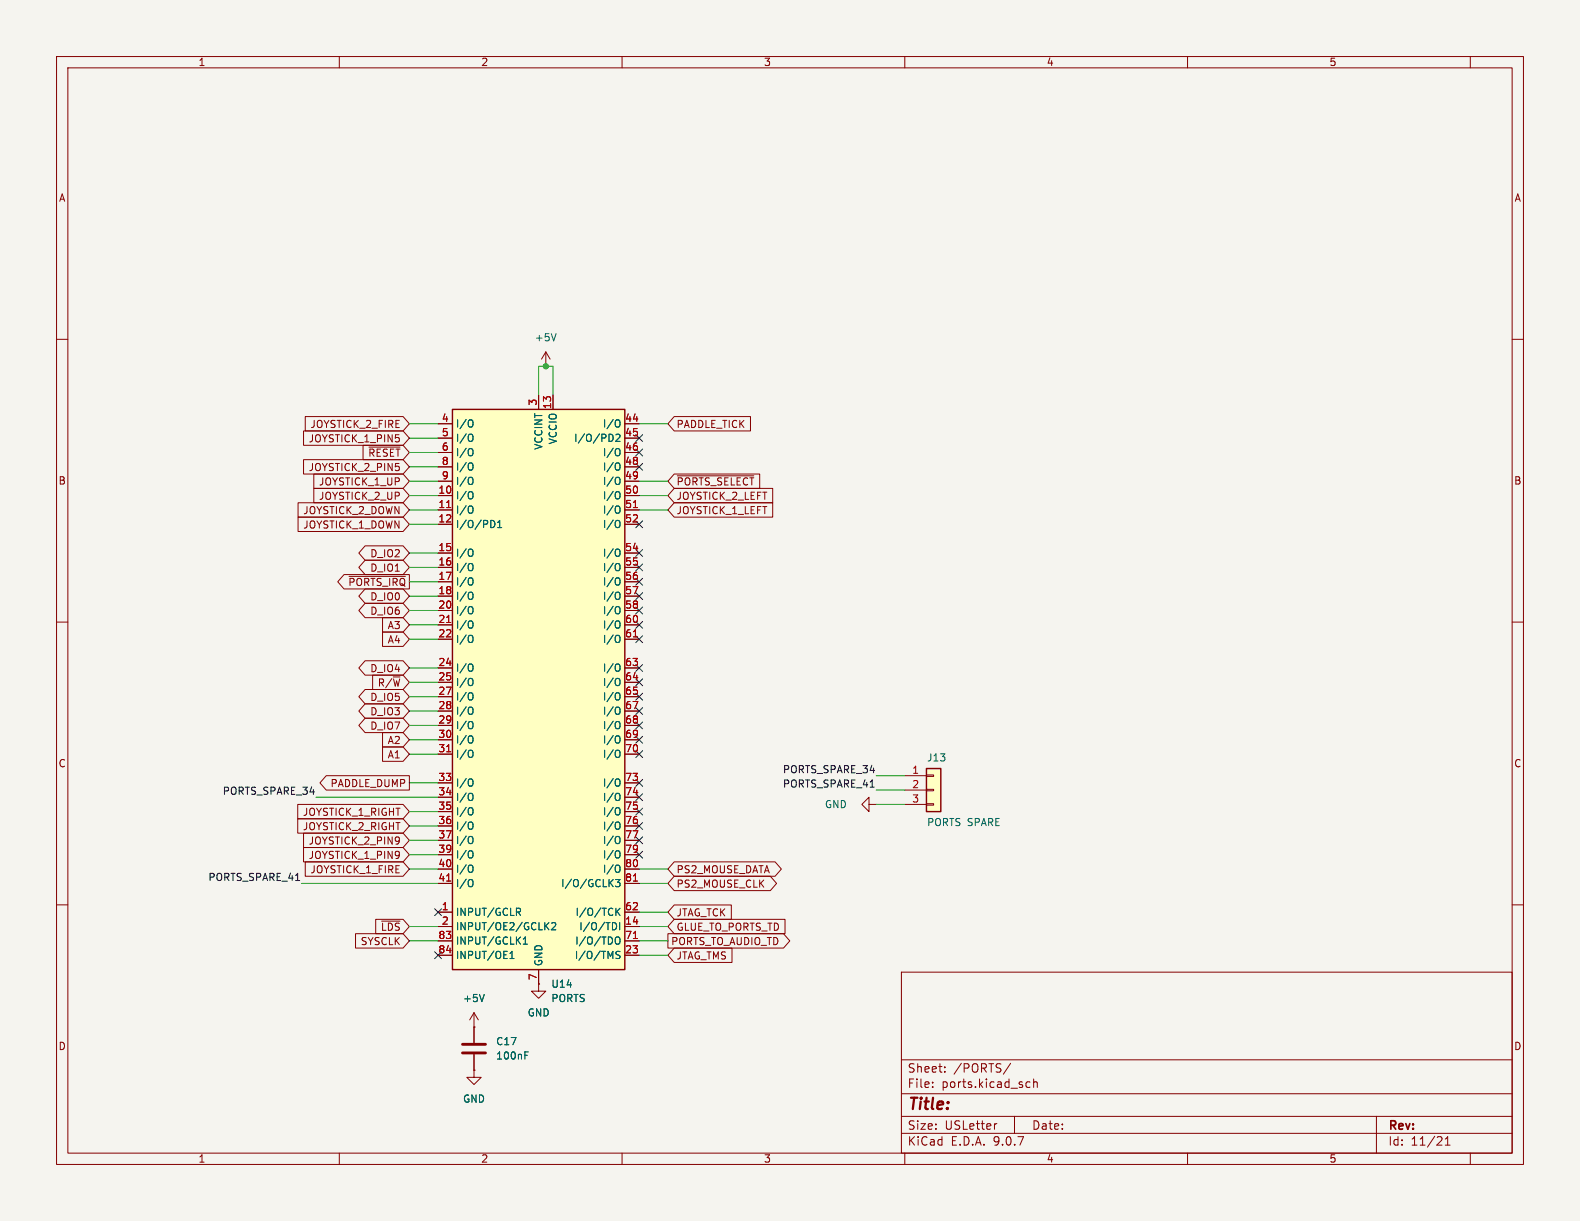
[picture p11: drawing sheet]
<svg xmlns="http://www.w3.org/2000/svg" width="279mm" height="216mm" viewBox="0 0 279 216" stroke-linecap="round" stroke-linejoin="round" font-family="sans-serif">
<path d="M0 0h279.4v215.9h-279.4z" fill="#f5f4ef" stroke="#f5f4ef" stroke-width=".18"/>
<g fill="none" stroke="#840000" stroke-width=".18">
<path d="M10 10h259.4v195.9h-259.4zM12 12h255.4v191.9h-255.4zM60 10v2M110 10v2M160 10v2M210 10v2M260 10v2M10 60h2M267.4 60h2M10 110h2M267.4 110h2M10 160h2"/>
<path d="M159.4 171.9h108v32h-108zM267.4 160h2M159.4 197.4h108M159.4 193.4h108M159.4 187.4h108M164.9 192.1v.2M164.9 191.4v.1M167.1 189.4v.2M167.1 188.7v.1M176.3 198.7l-.3 .1M178.7 188l-1.3 1.9M179.4 197.4v3"/>
<path d="M181.6 192.2h.5M181.6 191.4h.5M182.8 191.4l.2-.1 .4 .1v.9M182.8 190.8v1.5M243.4 197.4v6.5M60 203.9v2M110 203.9v2M159.4 200.4h108M160 203.9v2M210 203.9v2M255.6 202.5h.8M255.6 201.4l.4-.4v1.5"/>
<path d="M260 203.9v2"/>
</g>
<path d="M163.8 135.9h2.6v7.6h-2.6z" fill="#ffffc2"/>
<path d="M163.8 135.9h2.6v7.6h-2.6z" fill="none" stroke="#840000" stroke-width=".25"/>
<path d="M160 137.2h3.8M160 139.7h3.8M163.8 137h1.3v.3h-1.3zM163.8 139.6h1.3v.2h-1.3zM160 142.2h3.8M163.8 142.1h1.3v.3h-1.3zM83.8 179.1l-.7 1.2M83.8 179.1l.8 1.2M83.8 179.1v2.5M83.8 181.6h.1" fill="none" stroke="#840000" stroke-width=".18"/>
<path d="M85.6 175.8l-.4 1.3" fill="none" stroke="#006464" stroke-width=".18"/>
<path d="M80 72.4h30.5v99.1h-30.5z" fill="#ffffc2"/>
<path d="M80 72.4h30.5v99.1h-30.5z" fill="none" stroke="#840000" stroke-width=".25"/>
<g fill="none" stroke="#840000" stroke-width=".18">
<path d="M53.7 76.2h17.6l1.1 1.3-1.1 1.2h-17.6zM54 73.7h17.3l1.1 1.2-1.1 1.3h-17.3zM64.2 78.7h7.1l1.1 1.3-1.1 1.3h-7.1zM65.2 79.1h5.5M70.6 77.5v.5M77.5 77.5h2.5M77.5 74.9h2.5M95.2 69.9v2.5M96.5 64.8h.1M96.5 62.2l-.7 1.3M96.5 62.2l.8 1.3M96.5 62.2v2.6"/>
<path d="M97.8 69.9v2.5M110.5 77.5h2.5M110.5 74.9h2.5M119.2 73.7h13.5v2.5h-13.5l-1.1-1.3zM52.7 91.4h18.6l1.1 1.3-1.1 1.3h-18.6zM52.7 88.9h18.6l1.1 1.3-1.1 1.2h-18.6zM53.7 81.3h17.6l1.1 1.3-1.1 1.2h-17.6zM55.5 86.4h15.8l1.1 1.2-1.1 1.3h-15.8zM55.5 83.8h15.8l1.1 1.3-1.1 1.3h-15.8zM64.6 99.1h6.7l1.1 1.2-1.1 1.3h-6.7l-1.1-1.3zM64.6 96.5h6.7l1.1 1.3-1.1 1.3h-6.7l-1.1-1.3zM70.6 82.6v.5"/>
<path d="M77.5 80h2.5M77.5 82.6h2.5M77.5 85.1h2.5M77.5 87.6h2.5M77.5 90.2h2.5M77.5 92.7h2.5M77.5 97.8h2.5M110.5 80h2.5M110.5 82.6h2.5M110.5 85.1h2.5M110.5 87.6h2.5M110.5 90.2h2.5"/>
<path d="M110.5 92.7h2.5M110.5 97.8h2.5M119.2 86.4h17.4v2.5h-17.4l-1.1-1.3zM119.2 83.8h15.1v2.6h-15.1l-1.1-1.3zM119.2 88.9h17.4v2.5h-17.4l-1.1-1.2zM119.8 84.1h13.5M60.8 101.6h11.6v2.5h-11.6l-1.1-1.2zM61.7 101.9h10M64.6 116.8h6.7l1.1 1.3-1.1 1.3h-6.7l-1.1-1.3zM64.6 106.7h6.7l1.1 1.3-1.1 1.2h-6.7l-1.1-1.2zM64.6 104.1h6.7l1.1 1.3-1.1 1.3h-6.7l-1.1-1.3zM65.9 119.4h5.4l1.1 1.3-1.1 1.2h-5.4z"/>
<path d="M67.6 111.8h3.7l1.1 1.2-1.1 1.3h-3.7zM67.6 109.2h3.7l1.1 1.3-1.1 1.3h-3.7zM77.5 100.3h2.5M77.5 102.9h2.5M77.5 105.4h2.5M77.5 108h2.5M77.5 110.5h2.5M77.5 113h2.5M77.5 118.1h2.5M110.5 100.3h2.5M110.5 102.9h2.5M110.5 105.4h2.5"/>
<path d="M110.5 108h2.5M110.5 110.5h2.5M110.5 113h2.5M110.5 118.1h2.5M57.7 137.2h14.7v2.5h-14.7l-1.1-1.3zM64.6 127h6.7l1.1 1.3-1.1 1.2h-6.7l-1.1-1.2zM64.6 124.5h6.7l1.1 1.2-1.1 1.3h-6.7l-1.1-1.3zM64.6 121.9h6.7l1.1 1.3-1.1 1.3h-6.7l-1.1-1.3zM67.6 132.1h3.7l1.1 1.3-1.1 1.2h-3.7zM67.6 129.5h3.7l1.1 1.3-1.1 1.3h-3.7zM77.5 120.7h2.5M77.5 123.2h2.5"/>
<path d="M77.5 125.7h2.5M77.5 128.3h2.5M77.5 130.8h2.5M77.5 133.4h2.5M77.5 138.4h2.5M110.5 120.7h2.5M110.5 123.2h2.5M110.5 125.7h2.5M110.5 128.3h2.5M110.5 130.8h2.5M110.5 133.4h2.5M110.5 138.4h2.5"/>
<path d="M52.6 144.8h18.7l1.1 1.3-1.1 1.2h-18.7zM52.6 142.2h18.7l1.1 1.3-1.1 1.3h-18.7zM53.7 147.3h17.6l1.1 1.3-1.1 1.3h-17.6zM53.7 149.9h17.6l1.1 1.2-1.1 1.3h-17.6zM54 152.4h17.3l1.1 1.3-1.1 1.2h-17.3zM70.6 148.1v.9M70.6 150.7v.8M70.6 148.5v.2M70.6 151.1v.1M77.5 141h2.5M77.5 143.5h2.5M77.5 146.1h2.5"/>
<path d="M77.5 148.6h2.5M77.5 151.1h2.5M77.5 153.7h2.5M77.5 156.2h2.5M110.5 141h2.5M110.5 143.5h2.5M110.5 146.1h2.5M110.5 148.6h2.5M110.5 151.1h2.5M110.5 153.7h2.5M110.5 156.2h2.5M119.2 152.4h17.9l1.1 1.3-1.1 1.2h-17.9l-1.1-1.2z"/>
<path d="M119.2 154.9h17l1.1 1.3-1.1 1.3h-17l-1.1-1.3zM153.7 142.2v-1.2l-1.3 1.2 1.3 1.3v-1.3h1.2M154.9 142.2h.1M62.9 165.1h8.4l1.1 1.3-1.1 1.2h-8.4zM66.4 162.6h4.9l1.1 1.2-1.1 1.3h-4.9zM67.5 162.9h3.2M77.5 166.4h2.5M77.5 168.9h2.5M77.5 161.3h2.5M77.5 163.8h2.5M95.2 174v1.3h1.3l-1.3 1.2-1.2-1.2h1.2M95.2 174h.1"/>
<path d="M95.2 171.5v2.5M110.5 166.4h2.5M110.5 168.9h2.5M110.5 161.3h2.5M110.5 163.8h2.5M118.1 165.1h20.5l1.1 1.3-1.1 1.2h-20.5zM119.2 160h10.1v2.6h-10.1l-1.1-1.3zM119.2 162.6h19.6v2.5h-19.6l-1.1-1.3zM119.2 167.6h10.2v2.6h-10.2l-1.1-1.3zM83.8 189.2v1.3h1.3l-1.3 1.3-1.3-1.3h1.3M83.8 189.2h.1M83.8 181.6h.1"/>
<path d="M83.8 181.6v2.8M83.8 186.4v2.8"/>
</g>
<g fill="none" stroke="#006464" stroke-width=".18">
<path d="M98.3 59l-.4 1.3M83.3 74.2l.2 .1a.81 .81 0 0 1-.2 1.2M83.3 76.8h.2a.81 .81 0 0 1-.2 1.2M83.3 79.3l.2 .1a.81 .81 0 0 1-.2 1.2M108.2 76.8l.2 .5-.2 .7M108.9 76.9l.5-.1 .2 .3-.7 .9h.7M109.3 74.2l.2 .1a.81 .81 0 0 1-.2 1.2M109.3 79.3l.2 .1a.81 .81 0 0 1-.2 1.2M83.3 81.9h.2a.81 .81 0 0 1-.2 1.2M83.3 84.4l.2 .1a.81 .81 0 0 1-.2 1.2M83.3 86.9l.2 .1a.81 .81 0 0 1-.2 1.2M83.3 89.5h.2a.81 .81 0 0 1-.2 1.2"/>
<path d="M83.3 97.1l.2 .1a.81 .81 0 0 1-.2 1.2M83.3 99.6l.2 .1a.81 .81 0 0 1-.2 1.2M86.8 92a.64 .64 0 0 1 .7 .7 .64 .64 0 0 1-.7 .6M88 93.3h.7M88 92.4l.4-.4v1.3M109.3 81.9h.2a.81 .81 0 0 1-.2 1.2M109.3 84.4l.2 .1a.81 .81 0 0 1-.2 1.2M109.3 86.9l.2 .1a.81 .81 0 0 1-.2 1.2M109.3 89.5h.2a.81 .81 0 0 1-.2 1.2M109.3 92l.2 .1a.81 .81 0 0 1-.2 1.2M109.3 97.1l.2 .1a.81 .81 0 0 1-.2 1.2M109.3 99.6l.2 .1a.81 .81 0 0 1-.2 1.2"/>
<path d="M83.3 102.2h.2a.81 .81 0 0 1-.2 1.2M83.3 104.7l.2 .1a.81 .81 0 0 1-.2 1.2M83.3 107.3h.2a.81 .81 0 0 1-.2 1.2M83.3 109.8l.2 .1a.81 .81 0 0 1-.2 1.2M83.3 112.3l.2 .1a.81 .81 0 0 1-.2 1.2M83.3 117.4l.2 .1a.81 .81 0 0 1-.2 1.2M83.3 120h.2a.81 .81 0 0 1-.2 1.2M109.3 102.2h.2a.81 .81 0 0 1-.2 1.2M109.3 104.7l.2 .1a.81 .81 0 0 1-.2 1.2M109.3 107.3h.2a.81 .81 0 0 1-.2 1.2M109.3 109.8l.2 .1a.81 .81 0 0 1-.2 1.2M109.3 112.3l.2 .1a.81 .81 0 0 1-.2 1.2"/>
<path d="M109.3 117.4l.2 .1a.81 .81 0 0 1-.2 1.2M109.3 120h.2a.81 .81 0 0 1-.2 1.2M83.3 122.5l.2 .1a.81 .81 0 0 1-.2 1.2M83.3 125l.2 .1a.81 .81 0 0 1-.2 1.2M83.3 127.6h.2a.81 .81 0 0 1-.2 1.2M83.3 130.1l.2 .1a.81 .81 0 0 1-.2 1.2M83.3 132.7h.2a.81 .81 0 0 1-.2 1.2M83.3 137.7l.2 .1a.81 .81 0 0 1-.2 1.2M109.3 122.5l.2 .1a.81 .81 0 0 1-.2 1.2M109.3 125l.2 .1a.81 .81 0 0 1-.2 1.2M109.3 127.6h.2a.81 .81 0 0 1-.2 1.2M109.3 130.1l.2 .1a.81 .81 0 0 1-.2 1.2"/>
<path d="M109.3 132.7h.2a.81 .81 0 0 1-.2 1.2M109.3 137.7l.2 .1a.81 .81 0 0 1-.2 1.2M83.3 140.3h.2a.81 .81 0 0 1-.2 1.2M83.3 142.8l.2 .1a.81 .81 0 0 1-.2 1.2M83.3 145.4h.2a.81 .81 0 0 1-.2 1.2M83.3 147.9l.2 .1a.81 .81 0 0 1-.2 1.2M83.3 150.4l.2 .1a.81 .81 0 0 1-.2 1.2M83.3 153h.2a.81 .81 0 0 1-.2 1.2M83.3 155.5l.2 .1a.81 .81 0 0 1-.2 1.2M107.9 156.1l.5 .7M108.4 155.5l-.7 .7M108.9 155.5h.7l-.4 .5 .4 .1v.6l-.2 .1-.5-.1"/>
<path d="M109.3 140.3h.2a.81 .81 0 0 1-.2 1.2M109.3 142.8l.2 .1a.81 .81 0 0 1-.2 1.2M109.3 145.4h.2a.81 .81 0 0 1-.2 1.2M109.3 147.9l.2 .1a.81 .81 0 0 1-.2 1.2M109.3 150.4l.2 .1a.81 .81 0 0 1-.2 1.2M109.3 153h.2a.81 .81 0 0 1-.2 1.2M85.6 175.8l-.4 1.3M90.2 169.5h.7M90.2 168.6l.3-.4v1.3M91.3 160.6h.5l.2 .2-.1 .4-.6 .1M91.6 161.3l.4 .6M92.5 166.9h.8"/>
<path d="M92.5 166l.4-.3v1.2M96.5 163.7l.6 .7M97.1 163.1l-.8 .8M97.6 163.3l.4-.2 .3 .4-.8 .9h.8M108.3 163.1a.64 .64 0 0 1 .7 .7 .64 .64 0 0 1-.7 .6M108.9 165.9l.2-.2a.43 .43 0 0 1 .5 .4v.4a.42 .42 0 0 1-.4 .5 .42 .42 0 0 1-.4-.5zM108.9 160.6v1.3M109.1 161.1l.5 .8M109.6 163.1v1.3M109.6 160.6l-.7 .7M109.6 168.3l-.4-.1-.2 .1v.4l.5 .2 .1 .3-.2 .3-.5-.1M92.8 186.6h.4"/>
<path d="M92.8 186h.6"/>
</g>
<path d="M79 89.8h.7M112 89.8h.7M79 110.1h.7M112 112.6h.7M79 132.9h.7M79 155.8h.7M112 155.8h.7M112 166h.7" fill="none" stroke="#a90000" stroke-width=".18"/>
<path d="M81.8 184.7h4.1M81.8 186.2h4.1" fill="none" stroke="#840000" stroke-width=".51"/>
<g fill="none" stroke="#009600" stroke-width=".18">
<path d="M72.4 74.9h5.1M72.4 77.5h5.1M95.2 69.9v-5.1h2.6v5.1M113 74.9h5.1M72.4 87.6h5.1M72.4 85.1h5.1M72.4 90.2h5.1M72.4 80h5.1M72.4 82.6h5.1M72.4 92.7h5.1M72.4 97.8h5.1M113 87.6h5.1"/>
<path d="M113 85.1h5.1M113 90.2h5.1M72.4 105.4h5.1M72.4 108h5.1M72.4 118.1h5.1M72.4 102.9h5.1M72.4 100.3h5.1M72.4 110.5h5.1M72.4 113h5.1M72.4 120.7h5.1M72.4 128.3h5.1M72.4 133.4h5.1"/>
<path d="M72.4 130.8h5.1M72.4 138.4h5.1M72.4 123.2h5.1M72.4 125.7h5.1M154.9 137.2h5.1M154.9 139.7h5.1M53.3 156.2h24.2M55.9 141h21.6M72.4 151.1h5.1M72.4 146.1h5.1M72.4 153.7h5.1M72.4 148.6h5.1"/>
<path d="M72.4 143.5h5.1M113 153.7h5.1M113 156.2h5.1M154.9 142.2h5.1M72.4 163.8h5.1M72.4 166.4h5.1M113 163.8h5.1M113 161.3h5.1M113 168.9h5.1M113 166.4h5.1"/>
</g>
<g fill="none" stroke="#000084" stroke-width=".18">
<path d="M112.4 79.4l1.2 1.2M112.4 76.9l1.2 1.2M113.6 79.4l-1.2 1.2M113.6 76.9l-1.2 1.2M112.4 81.9l1.2 1.3M112.4 99.7l1.2 1.2M112.4 92.1l1.2 1.2M112.4 97.2l1.2 1.2M113.6 81.9l-1.2 1.3M113.6 99.7l-1.2 1.2M113.6 92.1l-1.2 1.2M113.6 97.2l-1.2 1.2"/>
<path d="M112.4 107.3l1.2 1.3M112.4 102.3l1.2 1.2M112.4 104.8l1.2 1.2M112.4 109.9l1.2 1.2M112.4 112.4l1.2 1.2M112.4 117.5l1.2 1.2M113.6 107.3l-1.2 1.3M113.6 102.3l-1.2 1.2M113.6 104.8l-1.2 1.2M113.6 109.9l-1.2 1.2M113.6 112.4l-1.2 1.2M113.6 117.5l-1.2 1.2"/>
<path d="M112.4 137.8l1.2 1.2M112.4 130.2l1.2 1.2M112.4 132.7l1.2 1.3M112.4 127.7l1.2 1.2M112.4 120l1.2 1.3M112.4 125.1l1.2 1.2M112.4 122.6l1.2 1.2M113.6 125.1l-1.2 1.2M113.6 137.8l-1.2 1.2M113.6 130.2l-1.2 1.2M113.6 132.7l-1.2 1.3M113.6 127.7l-1.2 1.2"/>
<path d="M113.6 120l-1.2 1.3M113.6 122.6l-1.2 1.2M112.4 142.9l1.2 1.2M112.4 150.5l1.2 1.2M112.4 145.4l1.2 1.3M112.4 148l1.2 1.2M112.4 140.4l1.2 1.2M113.6 142.9l-1.2 1.2M113.6 150.5l-1.2 1.2M113.6 145.4l-1.2 1.3M113.6 148l-1.2 1.2M113.6 140.4l-1.2 1.2"/>
<path d="M76.9 160.7l1.2 1.2M76.9 168.3l1.2 1.2M78.1 160.7l-1.2 1.2M78.1 168.3l-1.2 1.2"/>
</g>
<circle cx="96.5" cy="64.8" r=".46" fill="#009600" stroke="#009600" stroke-width=".18"/>
<text font-size="2.8" fill="#840000" x="160.4" y="196.8">Title:</text>
<g font-size="2.1" fill="#840000">
<text x="160.4" y="189.9">Sheet:</text>
<text x="168.6" y="189.9">/PORTS/</text>
<text x="160.4" y="192.6">File:</text>
<text x="166.5" y="192.6">ports.kicad_sch</text>
<text x="160.4" y="202.8">KiCad</text>
<text x="160.4" y="200">Size:</text>
<text x="167.1" y="200">USLetter</text>
<text x="168.1" y="202.8">E.D.A.</text>
<text x="175.7" y="202.8">9.0.7</text>
<text x="182.4" y="200">Date:</text>
<text x="245.4" y="200.2">Rev:</text>
<text x="245.4" y="202.8">Id:</text>
<text x="249.5" y="202.8">11/21</text>
</g>
<g font-size="1.8" fill="#840000">
<text x="35" y="11.9">1</text>
<text x="85" y="11.9">2</text>
<text x="135" y="11.9">3</text>
<text x="185" y="11.9">4</text>
<text x="235" y="11.9">5</text>
<text x="10.3" y="35.9">A</text>
<text x="267.7" y="35.9">A</text>
<text x="54.8" y="75.9">JOYSTICK_2_FIRE</text>
<text x="119.5" y="75.9">PADDLE_TICK</text>
<text x="54.5" y="78.4">JOYSTICK_1_PIN5</text>
<text x="54.5" y="83.5">JOYSTICK_2_PIN5</text>
<text x="65" y="81">~{RESET}</text>
<text x="10.3" y="85.9">B</text>
<text x="56.3" y="88.6">JOYSTICK_2_UP</text>
<text x="56.3" y="86">JOYSTICK_1_UP</text>
<text x="119.5" y="88.6">JOYSTICK_2_LEFT</text>
<text x="119.5" y="86">~{PORTS_SELECT}</text>
<text x="267.7" y="85.9">B</text>
<text x="53.5" y="93.7">JOYSTICK_1_DOWN</text>
<text x="53.5" y="91.1">JOYSTICK_2_DOWN</text>
<text x="119.5" y="91.1">JOYSTICK_1_LEFT</text>
<text x="65.4" y="101.3">D_IO1</text>
<text x="65.4" y="98.7">D_IO2</text>
<text x="61.5" y="103.8">~{PORTS_IRQ}</text>
<text x="65.4" y="106.4">D_IO0</text>
<text x="65.4" y="108.9">D_IO6</text>
<text x="68.5" y="114">A4</text>
<text x="68.5" y="111.4">A3</text>
<text x="65.4" y="119.1">D_IO4</text>
<text x="65.4" y="124.1">D_IO5</text>
<text x="66.7" y="121.6">R/~{W}</text>
<text x="65.4" y="129.2">D_IO7</text>
<text x="65.4" y="126.7">D_IO3</text>
<text x="68.5" y="131.8">A2</text>
<text x="10.3" y="135.9">C</text>
<text x="68.5" y="134.3">A1</text>
<text x="267.7" y="135.9">C</text>
<text x="58.3" y="139.4">PADDLE_DUMP</text>
<text x="53.5" y="147">JOYSTICK_2_RIGHT</text>
<text x="53.5" y="144.5">JOYSTICK_1_RIGHT</text>
<text x="54.5" y="149.5">JOYSTICK_2_PIN9</text>
<text x="54.5" y="152.1">JOYSTICK_1_PIN9</text>
<text x="54.8" y="154.6">JOYSTICK_1_FIRE</text>
<text x="119.5" y="154.6">PS2_MOUSE_DATA</text>
<text x="119.5" y="157.2">PS2_MOUSE_CLK</text>
<text x="63.7" y="167.3">SYSCLK</text>
<text x="67.3" y="164.8">~{LDS}</text>
<text x="118.6" y="167.3">PORTS_TO_AUDIO_TD</text>
<text x="119.5" y="162.2">JTAG_TCK</text>
<text x="119.5" y="164.8">GLUE_TO_PORTS_TD</text>
<text x="119.5" y="169.9">JTAG_TMS</text>
<text x="10.3" y="185.9">D</text>
<text x="267.7" y="185.9">D</text>
<text x="35" y="205.8">1</text>
<text x="85" y="205.8">2</text>
<text x="135" y="205.8">3</text>
<text x="185" y="205.8">4</text>
<text x="235" y="205.8">5</text>
</g>
<g font-size="1.8" fill="#006464">
<text x="94.5" y="60.6">+5V</text>
<text x="80.5" y="75.8">I/O</text>
<text x="106.5" y="75.8">I/O</text>
<text x="80.5" y="78.3">I/O</text>
<text x="80.5" y="80.9">I/O</text>
<text x="80.5" y="83.4">I/O</text>
<text x="96.1" y="79.6" transform="rotate(-90 96.1 79.6)">VCCINT</text>
<text x="98.7" y="78.7" transform="rotate(-90 98.7 78.7)">VCCIO</text>
<text x="101.4" y="78.3">I/O/PD2</text>
<text x="106.5" y="80.9">I/O</text>
<text x="106.5" y="83.4">I/O</text>
<text x="80.5" y="86">I/O</text>
<text x="80.5" y="88.5">I/O</text>
<text x="106.5" y="86">I/O</text>
<text x="106.5" y="88.5">I/O</text>
<text x="80.5" y="91">I/O</text>
<text x="80.5" y="93.6">I/O/PD1</text>
<text x="106.5" y="91">I/O</text>
<text x="106.5" y="93.6">I/O</text>
<text x="80.5" y="98.7">I/O</text>
<text x="80.5" y="101.2">I/O</text>
<text x="106.5" y="98.7">I/O</text>
<text x="106.5" y="101.2">I/O</text>
<text x="80.5" y="103.7">I/O</text>
<text x="80.5" y="106.3">I/O</text>
<text x="106.5" y="103.7">I/O</text>
<text x="106.5" y="106.3">I/O</text>
<text x="80.5" y="108.8">I/O</text>
<text x="80.5" y="111.4">I/O</text>
<text x="80.5" y="113.9">I/O</text>
<text x="106.5" y="108.8">I/O</text>
<text x="106.5" y="111.4">I/O</text>
<text x="106.5" y="113.9">I/O</text>
<text x="80.5" y="119">I/O</text>
<text x="106.5" y="119">I/O</text>
<text x="80.5" y="121.5">I/O</text>
<text x="80.5" y="124.1">I/O</text>
<text x="106.5" y="121.5">I/O</text>
<text x="106.5" y="124.1">I/O</text>
<text x="80.5" y="126.6">I/O</text>
<text x="80.5" y="129.1">I/O</text>
<text x="80.5" y="131.7">I/O</text>
<text x="106.5" y="126.6">I/O</text>
<text x="106.5" y="129.1">I/O</text>
<text x="106.5" y="131.7">I/O</text>
<text x="80.5" y="134.2">I/O</text>
<text x="106.5" y="134.2">I/O</text>
<text x="163.8" y="134.8">J13</text>
<text x="80.5" y="139.3">I/O</text>
<text x="80.5" y="141.8">I/O</text>
<text x="106.5" y="139.3">I/O</text>
<text x="106.5" y="141.8">I/O</text>
<text x="145.8" y="143.1">GND</text>
<text x="80.5" y="144.4">I/O</text>
<text x="80.5" y="146.9">I/O</text>
<text x="80.5" y="149.5">I/O</text>
<text x="106.5" y="144.4">I/O</text>
<text x="106.5" y="146.9">I/O</text>
<text x="106.5" y="149.5">I/O</text>
<text x="163.8" y="146.3">PORTS SPARE</text>
<text x="80.5" y="152">I/O</text>
<text x="80.5" y="154.5">I/O</text>
<text x="106.5" y="152">I/O</text>
<text x="106.5" y="154.5">I/O</text>
<text x="80.5" y="157.1">I/O</text>
<text x="99.1" y="157.1">I/O/GCLK3</text>
<text x="80.5" y="167.2">INPUT/GCLK1</text>
<text x="80.5" y="162.2">INPUT/GCLR</text>
<text x="80.5" y="164.7">INPUT/OE2/GCLK2</text>
<text x="101.6" y="167.2">I/O/TDO</text>
<text x="101.7" y="162.2">I/O/TCK</text>
<text x="102.3" y="164.7">I/O/TDI</text>
<text x="80.5" y="169.8">INPUT/OE1</text>
<text x="96.1" y="170.9" transform="rotate(-90 96.1 170.9)">GND</text>
<text x="101.6" y="169.8">I/O/TMS</text>
<text x="81.8" y="177.4">+5V</text>
<text x="93.2" y="179.9">GND</text>
<text x="97.4" y="174.9">U14</text>
<text x="97.4" y="177.4">PORTS</text>
<text x="87.6" y="185">C17</text>
<text x="87.6" y="187.6">100nF</text>
<text x="81.8" y="195.2">GND</text>
</g>
<g font-size="1.8" fill="#a90000">
<text x="95" y="71.8" transform="rotate(-90 95 71.8)">3</text>
<text x="78" y="74.7">4</text>
<text x="78" y="77.2">5</text>
<text x="97.5" y="72.4" transform="rotate(-90 97.5 72.4)">13</text>
<text x="110.4" y="77.2">45</text>
<text x="110.4" y="74.7">44</text>
<text x="78" y="79.8">6</text>
<text x="78" y="82.3">8</text>
<text x="110.4" y="79.8">46</text>
<text x="110.4" y="82.3">48</text>
<text x="77.4" y="87.4">10</text>
<text x="77.4" y="89.9">11</text>
<text x="78" y="84.8">9</text>
<text x="110.4" y="84.8">49</text>
<text x="110.4" y="87.4">50</text>
<text x="110.4" y="89.9">51</text>
<text x="77.4" y="92.5">12</text>
<text x="110.4" y="92.5">52</text>
<text x="77.4" y="97.5">15</text>
<text x="77.4" y="100.1">16</text>
<text x="110.4" y="97.5">54</text>
<text x="110.4" y="100.1">55</text>
<text x="77.4" y="102.6">17</text>
<text x="77.4" y="105.2">18</text>
<text x="77.4" y="107.7">20</text>
<text x="110.4" y="102.6">56</text>
<text x="110.4" y="105.2">57</text>
<text x="110.4" y="107.7">58</text>
<text x="77.4" y="110.2">21</text>
<text x="77.4" y="112.8">22</text>
<text x="110.4" y="110.2">60</text>
<text x="110.4" y="112.8">61</text>
<text x="77.4" y="117.9">24</text>
<text x="110.4" y="117.9">63</text>
<text x="77.4" y="120.4">25</text>
<text x="77.4" y="122.9">27</text>
<text x="77.4" y="125.5">28</text>
<text x="110.4" y="120.4">64</text>
<text x="110.4" y="122.9">65</text>
<text x="110.4" y="125.5">67</text>
<text x="77.4" y="128">29</text>
<text x="77.4" y="130.6">30</text>
<text x="110.4" y="128">68</text>
<text x="110.4" y="130.6">69</text>
<text x="77.4" y="133.1">31</text>
<text x="110.4" y="133.1">70</text>
<text x="161.2" y="136.9">1</text>
<text x="77.4" y="138.2">33</text>
<text x="77.4" y="140.7">34</text>
<text x="77.4" y="143.3">35</text>
<text x="110.4" y="138.2">73</text>
<text x="110.4" y="140.7">74</text>
<text x="110.4" y="143.3">75</text>
<text x="161.2" y="139.4">2</text>
<text x="161.2" y="142">3</text>
<text x="77.4" y="145.8">36</text>
<text x="77.4" y="148.3">37</text>
<text x="110.4" y="145.8">76</text>
<text x="110.4" y="148.3">77</text>
<text x="77.4" y="150.9">39</text>
<text x="77.4" y="153.4">40</text>
<text x="77.4" y="156">41</text>
<text x="110.4" y="150.9">79</text>
<text x="110.4" y="153.4">80</text>
<text x="110.4" y="156">81</text>
<text x="78" y="161">1</text>
<text x="110.4" y="161">62</text>
<text x="77.4" y="166.1">83</text>
<text x="78" y="163.6">2</text>
<text x="110.4" y="166.1">71</text>
<text x="110.4" y="163.6">14</text>
<text x="77.4" y="168.7">84</text>
<text x="95" y="173.4" transform="rotate(-90 95 173.4)">7</text>
<text x="110.4" y="168.7">23</text>
</g>
<g font-size="1.8" fill="#0f0f0f">
<text x="138.3" y="136.8">PORTS_SPARE_34</text>
<text x="39.3" y="140.6">PORTS_SPARE_34</text>
<text x="138.3" y="139.4">PORTS_SPARE_41</text>
<text x="36.7" y="155.9">PORTS_SPARE_41</text>
</g>
</svg>
